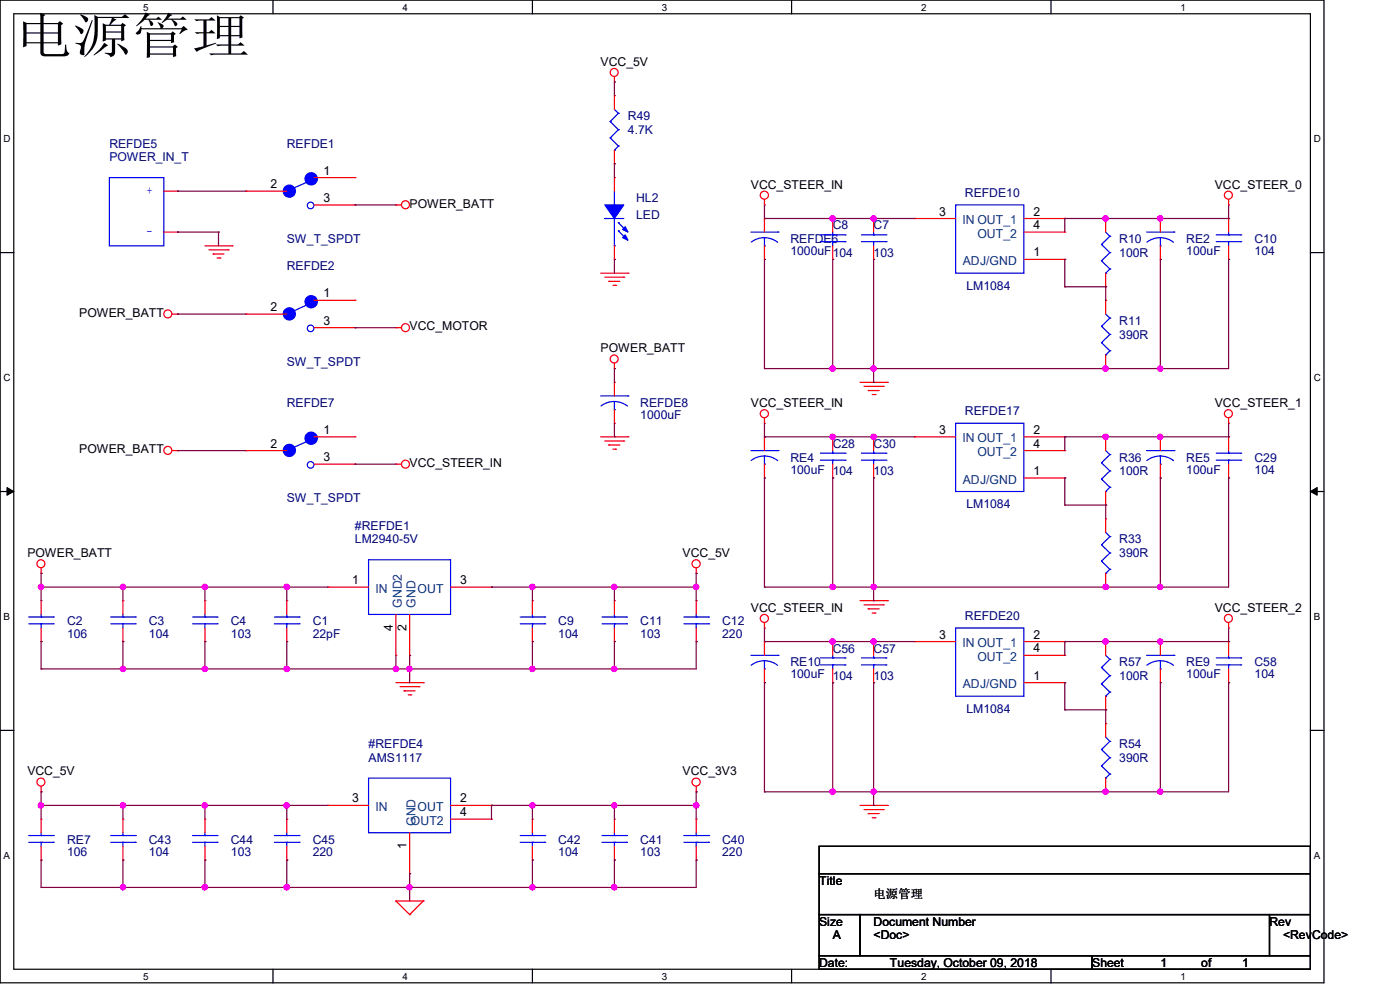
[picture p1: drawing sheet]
<svg xmlns="http://www.w3.org/2000/svg" width="297mm" height="210mm" viewBox="0 0 297 210" stroke-linecap="round" stroke-linejoin="round" font-family="sans-serif">
<path d="M0 0h280.9v208.5h-280.9zM2.9 2.9h275.1v202.7h-275.1z" fill="none" stroke="#000" stroke-width=".25"/>
<g fill="#fff">
<path d="M30.4 .3h1.1v2.4h-1.1z"/>
<path d="M30.4 205.9h1.1v2.3h-1.1z"/>
</g>
<path d="M57.9 0v2.9M57.9 205.6v2.9" fill="none" stroke="#000" stroke-width=".25"/>
<g fill="#fff">
<path d="M85.4 .3h1.1v2.4h-1.1z"/>
<path d="M85.4 205.9h1.1v2.3h-1.1z"/>
</g>
<path d="M112.9 0v2.9M112.9 205.6v2.9" fill="none" stroke="#000" stroke-width=".25"/>
<g fill="#fff">
<path d="M140.4 .3h1.2v2.4h-1.2z"/>
<path d="M140.4 205.9h1.2v2.3h-1.2z"/>
</g>
<path d="M167.9 0v2.9M167.9 205.6v2.9" fill="none" stroke="#000" stroke-width=".25"/>
<g fill="#fff">
<path d="M195.4 .3h1.2v2.4h-1.2z"/>
<path d="M195.4 205.9h1.2v2.3h-1.2z"/>
</g>
<path d="M223 0v2.9M223 205.6v2.9" fill="none" stroke="#000" stroke-width=".25"/>
<g fill="#fff">
<path d="M250.4 .3h1.2v2.4h-1.2z"/>
<path d="M250.4 205.9h1.2v2.3h-1.2z"/>
<path d="M.8 28.2h1.4v2.4h-1.4z"/>
<path d="M278.7 28.2h1.5v2.4h-1.5z"/>
<path d="M.8 78.9h1.4v2.3h-1.4z"/>
<path d="M278.7 78.9h1.5v2.3h-1.5z"/>
</g>
<path d="M0 53.6h2.9M278 53.6h2.9" fill="none" stroke="#000" stroke-width=".25"/>
<g fill="#fff">
<path d="M.8 129.6h1.3v2.3h-1.3z"/>
<path d="M278.7 129.6h1.4v2.3h-1.4z"/>
</g>
<path d="M0 104.3h2.9M278 104.3h2.9" fill="none" stroke="#000" stroke-width=".25"/>
<path d="M1.5 103.4l1.4 .9-1.4 .8zM278 104.3l1.4-.9v1.7z" fill="#000" stroke="#000" stroke-width=".21"/>
<g fill="#fff">
<path d="M.8 180.3h1.3v2.3h-1.3z"/>
<path d="M278.7 180.3h1.4v2.3h-1.4z"/>
</g>
<path d="M0 154.9h2.9M278 154.9h2.9M173.8 179.5h104.2v5.8h-104.2zM173.8 185.3h104.2v8.7h-104.2zM173.8 194h8.7v8.7h-8.7zM182.5 194h86.8v8.7h-86.8zM269.3 194h8.7v8.7h-8.7zM173.8 202.7h57.9v2.9h-57.9zM231.7 202.7h46.3v2.9h-46.3z" fill="none" stroke="#000" stroke-width=".25"/>
<g fill="none" stroke="#f00" stroke-width=".25">
<path d="M130.3 17.4h.1M130.3 16.3v1.1M66.6 37.7h8.7M75.3 37.7h.1M130.3 37.7h.1M130.3 20.3h.1M130.3 34.8h.1M130.3 20.3v2.9M130.3 31.9v2.9M130.3 37.7v2.9M34.8 49.2h2.9M34.8 40.6h2.9"/>
<path d="M37.7 40.6h.1M37.7 49.2h.1M43.5 52.2h5.7M44.3 53h4.1M45.2 53.9h.1M45.2 53.9h2.3M46.1 54.7h.6M46.7 54.7h.1M48.4 53h.1M49.2 52.2h.1M52.2 40.6h.1M52.2 40.6h8.6"/>
<path d="M66.6 43.5h8.7M75.3 43.5h.1M84 43.5h.1M84 43.5h1.2M127.4 58h5.8M128.3 58.8h4M129.2 59.7h.1M129.2 59.7h2.3M130.3 55h.1M130.3 52.2v2.8M132.3 58.8h.1M133.2 58h.1"/>
<path d="M162.2 43.5h.1M162.2 46.4h.1M162.2 55h.1M162.2 42.3v1.2M162.2 46.4v2.8M162.2 52.2v2.8M176.7 46.4h.1M176.7 55h.1M176.7 46.4v2.8M176.7 52.2v2.8M185.3 46.4h.1M185.3 55h.1"/>
<path d="M185.3 46.4v2.8M185.3 52.2v2.8M194 46.4h.1M194 46.4h8.7M217.2 46.4h8.7M217.2 49.2h8.7M217.2 55h8.7M225.9 46.4h.1M225.9 49.2h.1M225.9 55h.1M234.6 46.4h.1M234.6 46.4v2.8"/>
<path d="M234.6 58v2.8M246.2 46.4h.1M246.2 55h.1M246.2 46.4v2.8M246.2 52.2v2.8M260.6 43.5h.1M260.6 46.4h.1M260.6 55h.1M260.6 42.3v1.2M260.6 46.4v2.8M260.6 52.2v2.8M36.5 66.6h1.2"/>
<path d="M37.7 66.6h.1M52.2 66.6h.1M52.2 66.6h8.6M66.6 69.5h8.7M66.6 63.7h8.7M75.3 63.7h.1M75.3 69.5h.1M84 69.5h.1M84 69.5h1.2M130 60.5h.6M130.3 78.2h.1M130.3 77v1.2"/>
<path d="M130.6 60.5h.1M234.6 60.8h.1M234.6 63.7h.1M234.6 78.2h.1M234.6 63.7v2.9M234.6 75.3v2.9M36.5 95.6h1.2M37.7 95.6h.1M52.2 95.6h.1M52.2 95.6h8.6M66.6 98.5h8.7M66.6 92.7h8.7"/>
<path d="M75.3 92.7h.1M75.3 98.5h.1M84 98.5h.1M84 98.5h1.2M127.4 92.7h5.8M128.3 93.6h4M129.2 94.4h.1M129.2 94.4h2.3M130 95.3h.6M130.3 81.1h.1M130.3 89.8h.1M130.3 81.1v2.9"/>
<path d="M130.3 86.9v2.9M130.6 95.3h.1M132.3 93.6h.1M133.2 92.7h.1M162.2 89.8h.1M162.2 92.7h.1M162.2 88.6v1.2M162.2 92.7v2.9M162.2 98.5v2.9M176.7 92.7h.1M176.7 92.7v2.9M176.7 98.5v2.9"/>
<path d="M182.5 81.1h5.8M183.3 82h4.1M184.2 82.8h.1M184.2 82.8h2.3M185 83.7h.6M185.3 92.7h.1M185.3 92.7v2.9M185.3 98.5v2.9M185.6 83.7h.1M187.4 82h.1M188.3 81.1h.1M194 92.7h.1"/>
<path d="M194 92.7h8.7M217.2 95.6h8.7M217.2 92.7h8.7M225.9 92.7h.1M225.9 95.6h.1M234.6 92.7h.1M234.6 92.7v2.9M246.2 92.7h.1M246.2 92.7v2.9M246.2 98.5v2.9M260.6 89.8h.1M260.6 92.7h.1"/>
<path d="M260.6 88.6v1.2M260.6 92.7v2.9M260.6 98.5v2.9M162.2 101.4h.1M176.7 101.4h.1M185.3 101.4h.1M217.2 101.4h8.7M225.9 101.4h.1M234.6 107.1h.1M234.6 110.1h.1M234.6 104.3v2.8M234.6 110.1v2.8"/>
<path d="M246.2 101.4h.1M260.6 101.4h.1M8.7 121.6h.1M8.7 127.4h.1M8.7 136.1h.1M8.7 120.5v1.1M8.7 127.4v2.9M8.7 133.2v2.9M26.1 127.4h.1M26.1 136.1h.1M26.1 127.4v2.9M26.1 133.2v2.9"/>
<path d="M43.5 127.4h.1M43.5 136.1h.1M43.5 127.4v2.9M43.5 133.2v2.9M60.8 127.4h.1M60.8 136.1h.1M60.8 127.4v2.9M60.8 133.2v2.9M69.5 124.5h.1M69.5 124.5h8.7M84 139h.1M84 130.3v8.7"/>
<path d="M86.9 139h.1M86.9 130.3v8.7M95.6 124.5h8.7M104.3 124.5h.1M112.9 127.4h.1M112.9 136.1h.1M112.9 127.4v2.9M112.9 133.2v2.9M130.3 127.4h.1M130.3 136.1h.1M130.3 127.4v2.9M130.3 133.2v2.9"/>
<path d="M147.7 121.6h.1M147.7 127.4h.1M147.7 136.1h.1M147.7 120.5v1.1M147.7 127.4v2.9M147.7 133.2v2.9M162.2 133.2h.1M162.2 136.1h.1M162.2 132.1v1.1M162.2 136.1v2.9M176.7 136.1h.1M176.7 136.1v2.9"/>
<path d="M182.5 127.4h5.8M183.3 128.3h4.1M184.2 129.2h.1M184.2 129.2h2.3M185 130h.6M185.3 136.1h.1M185.3 136.1v2.9M185.6 130h.1M187.4 128.3h.1M188.3 127.4h.1M194 136.1h.1M194 136.1h8.7"/>
<path d="M217.2 136.1h8.7M217.2 139h8.7M225.9 136.1h.1M225.9 139h.1M234.6 136.1h.1M234.6 124.5h.1M234.6 121.6v2.9M234.6 136.1v2.9M246.2 136.1h.1M246.2 136.1v2.9M260.6 133.2h.1M260.6 136.1h.1"/>
<path d="M260.6 132.1v1.1M260.6 136.1v2.9M84 144.8h5.8M84.9 145.7h4M85.7 146.6h.1M85.7 146.6h2.4M86.6 147.4h.6M87.2 147.4h.1M88.9 145.7h.1M89.8 144.8h.1M162.2 144.8h.1M162.2 141.9v2.9"/>
<path d="M176.7 144.8h.1M176.7 141.9v2.9M185.3 144.8h.1M185.3 141.9v2.9M217.2 144.8h8.7M225.9 144.8h.1M234.6 150.6h.1M234.6 153.5h.1M234.6 147.7v2.9M234.6 153.5v2.9M246.2 144.8h.1M246.2 141.9v2.9"/>
<path d="M260.6 144.8h.1M260.6 141.9v2.9M8.7 168h.1M8.7 173.8h.1M8.7 166.8v1.2M8.7 173.8v2.9M8.7 179.5v3M26.1 173.8h.1M26.1 173.8v2.9M26.1 179.5v3M43.5 173.8h.1M43.5 173.8v2.9"/>
<path d="M43.5 179.5v3M60.8 173.8h.1M60.8 173.8v2.9M60.8 179.5v3M69.5 170.9h.1M69.5 170.9h8.7M86.9 176.7v8.6M95.6 170.9h8.7M95.6 173.8h8.7M104.3 170.9h.1M104.3 173.8h.1M112.9 173.8h.1"/>
<path d="M112.9 173.8v2.9M112.9 179.5v3M130.3 173.8h.1M130.3 173.8v2.9M130.3 179.5v3M147.7 168h.1M147.7 173.8h.1M147.7 166.8v1.2M147.7 173.8v2.9M147.7 179.5v3M182.5 170.9h5.8M183.3 171.7h4.1"/>
<path d="M184.2 172.6h.1M184.2 172.6h2.3M185 173.5h.6M185.6 173.5h.1M187.4 171.7h.1M188.3 170.9h.1M234.6 168h.1M234.6 165.1v2.9M8.7 182.5h.1M26.1 182.5h.1M43.5 182.5h.1M60.8 182.5h.1"/>
<path d="M84 191.1h.1M84 191.1h5.8M84 191.1l2.9 2.9M86.9 194h.1M86.9 185.3h.1M89.8 191.1h.1M89.8 191.1l-2.9 2.9M112.9 182.5h.1M130.3 182.5h.1M147.7 182.5h.1"/>
<circle cx="130.3" cy="15.4" r=".85"/>
<circle cx="86" cy="43.4" r=".85"/>
<circle cx="162.2" cy="41.4" r=".86"/>
<circle cx="260.6" cy="41.4" r=".85"/>
<circle cx="35.6" cy="66.6" r=".85"/>
<circle cx="86" cy="69.5" r=".85"/>
<circle cx="130.3" cy="76.2" r=".85"/>
<circle cx="35.6" cy="95.5" r=".85"/>
<circle cx="86" cy="98.5" r=".85"/>
<circle cx="162.2" cy="87.8" r=".86"/>
<circle cx="260.6" cy="87.8" r=".85"/>
<circle cx="8.7" cy="119.6" r=".85"/>
<circle cx="147.7" cy="119.6" r=".86"/>
<circle cx="162.2" cy="131.2" r=".86"/>
<circle cx="260.6" cy="131.2" r=".85"/>
<circle cx="8.7" cy="165.9" r=".85"/>
<circle cx="147.7" cy="165.9" r=".86"/>
</g>
<g fill="none" stroke="#00f" stroke-width=".25">
<path d="M23.2 37.7h11.6v14.5h-11.6zM66.6 38h.1M66.6 38l-5.8 2.6M129.5 25.8h.1M129.5 29.3h.1M129.5 25.8l1.7 1.7M129.5 29.3l1.7 1.7M130.3 31.9h.1M130.3 23.2l.9 .8M131.2 24h.1M131.2 27.5h.1M131.2 31h.1"/>
<path d="M131.2 24l-1.7 1.8M131.2 27.5l-1.7 1.8M131.2 31l-.9 .9M128.3 46.4h.1M128.3 46.4h4M130.3 43.5h.1M130.3 52.2h.1M130.3 40.6v2.9M130.3 46.4v5.8M131.2 47.2h.1M131.2 49h.1M131.2 47.2l1.7 1.8"/>
<path d="M131.2 49l1.7 1.7M159.3 49.2h5.8M162.2 52.2h.1M162.2 50.4l1.5 .3 1.3 .7M162.2 50.4l-1.5 .3-1.3 .7M162.2 50.4v1.8M165.1 49.2h.1M174 51.3h5.3M174 49.8h5.3M176.7 49.8h.1M176.7 51.3h.1M176.7 49.2v.6"/>
<path d="M176.7 51.3v.9M179.3 51.3h.1M179.3 49.8h.1M182.8 51.3h5.2M182.8 49.8h5.2M185.3 49.8h.1M185.3 51.3h.1M185.3 49.2v.6M185.3 51.3v.9M188 51.3h.1M188 49.8h.1M202.7 43.5h14.5v14.5h-14.5z"/>
<path d="M233.7 51.9h.1M233.7 55.3h.1M233.7 51.9l1.8 1.7M233.7 55.3l1.8 1.8M234.6 58h.1M234.6 49.2l.9 .9M235.5 50.1h.1M235.5 53.6h.1M235.5 57.1h.1M235.5 50.1l-1.8 1.8M235.5 53.6l-1.8 1.7M235.5 57.1l-.9 .9"/>
<path d="M243.2 49.2h5.8M246.2 52.2h.1M246.2 50.4l1.4 .3 1.4 .7M246.2 50.4l-1.6 .3-1.3 .7M246.2 50.4v1.8M249 49.2h.1M258 51.3h5.2M258 49.8h5.2M260.6 49.8h.1M260.6 51.3h.1M260.6 49.2v.6M260.6 51.3v.9"/>
<path d="M263.2 51.3h.1M263.2 49.8h.1M66.6 64h.1M66.6 64l-5.8 2.6M233.7 69.2h.1M233.7 72.7h.1M233.7 69.2l1.8 1.8M233.7 72.7l1.8 1.7M234.6 75.3h.1M234.6 66.6l.9 .9M235.5 67.5h.1M235.5 71h.1"/>
<path d="M235.5 74.4h.1M235.5 67.5l-1.8 1.7M235.5 71l-1.8 1.7M235.5 74.4l-.9 .9M66.6 93h.1M66.6 93l-5.8 2.6M127.4 84h5.8M130.3 86.9h.1M130.3 85.2l1.5 .2 1.3 .7M130.3 85.2l-1.5 .2-1.3 .7M130.3 85.2v1.7M133.2 84h.1"/>
<path d="M159.3 95.6h5.8M162.2 98.5h.1M162.2 96.7l1.5 .3 1.3 .7M162.2 96.7l-1.5 .3-1.3 .7M162.2 96.7v1.8M165.1 95.6h.1M174 97.6h5.3M174 96.1h5.3M176.7 96.1h.1M176.7 97.6h.1M176.7 95.6v.5M176.7 97.6v.9"/>
<path d="M179.3 97.6h.1M179.3 96.1h.1M182.8 97.6h5.2M182.8 96.1h5.2M185.3 96.1h.1M185.3 97.6h.1M185.3 95.6v.5M185.3 97.6v.9M188 97.6h.1M188 96.1h.1M202.7 89.8h14.5v14.5h-14.5zM233.7 98.2h.1"/>
<path d="M233.7 98.2l1.8 1.7M234.6 95.6l.9 .8M235.5 96.4h.1M235.5 99.9h.1M235.5 96.4l-1.8 1.8M235.5 99.9l-1.8 1.7M243.2 95.6h5.8M246.2 98.5h.1M246.2 96.7l1.5 .3 1.3 .7M246.2 96.7l-1.6 .3-1.3 .7M246.2 96.7v1.8M249 95.6h.1"/>
<path d="M258 97.6h5.2M258 96.1h5.2M260.6 96.1h.1M260.6 97.6h.1M260.6 95.6v.5M260.6 97.6v.9M263.2 97.6h.1M263.2 96.1h.1M78.2 118.7h17.4v11.6h-17.4zM233.7 101.6h.1M233.7 115.6h.1M233.7 119h.1"/>
<path d="M233.7 101.6l1.8 1.8M233.7 115.6l1.8 1.7M233.7 119l1.8 1.8M234.6 104.3h.1M234.6 112.9l.9 .9M235.5 103.4h.1M235.5 113.8h.1M235.5 117.3h.1M235.5 103.4l-.9 .9M235.5 113.8l-1.8 1.8M235.5 117.3l-1.8 1.7M6.1 132.3h5.2"/>
<path d="M6.1 130.9h5.2M8.7 130.9h.1M8.7 132.3h.1M8.7 130.3v.6M8.7 132.3v.9M11.3 132.3h.1M11.3 130.9h.1M23.5 132.3h5.2M23.5 130.9h5.2M26.1 130.9h.1M26.1 132.3h.1M26.1 130.3v.6"/>
<path d="M26.1 132.3v.9M28.7 132.3h.1M28.7 130.9h.1M40.9 132.3h5.2M40.9 130.9h5.2M43.5 130.9h.1M43.5 132.3h.1M43.5 130.3v.6M43.5 132.3v.9M46.1 132.3h.1M46.1 130.9h.1M58.2 132.3h5.3"/>
<path d="M58.2 130.9h5.3M60.8 130.9h.1M60.8 132.3h.1M60.8 130.3v.6M60.8 132.3v.9M63.5 132.3h.1M63.5 130.9h.1M110.4 132.3h5.2M110.4 130.9h5.2M112.9 130.9h.1M112.9 132.3h.1M112.9 130.3v.6"/>
<path d="M112.9 132.3v.9M115.6 132.3h.1M115.6 130.9h.1M127.7 132.3h5.2M127.7 130.9h5.2M130.3 130.9h.1M130.3 132.3h.1M130.3 130.3v.6M130.3 132.3v.9M132.9 132.3h.1M132.9 130.9h.1M145.1 132.3h5.2"/>
<path d="M145.1 130.9h5.2M147.7 130.9h.1M147.7 132.3h.1M147.7 130.3v.6M147.7 132.3v.9M150.3 132.3h.1M150.3 130.9h.1M159.3 139h5.8M165.1 139h.1M174 139.6h5.3M176.7 139.6h.1M176.7 139v.6"/>
<path d="M179.3 139.6h.1M182.8 139.6h5.2M185.3 139.6h.1M185.3 139v.6M188 139.6h.1M202.7 133.2h14.5v14.5h-14.5zM234.6 121.6h.1M234.6 139l.9 .9M235.5 139.9h.1M235.5 120.8h.1M235.5 139.9l-1.8 1.7M235.5 120.8l-.9 .8"/>
<path d="M243.2 139h5.8M249 139h.1M258 139.6h5.2M260.6 139.6h.1M260.6 139v.6M263.2 139.6h.1M162.2 141.9h.1M162.2 140.2l1.5 .2 1.3 .7M162.2 140.2l-1.5 .2-1.3 .7M162.2 140.2v1.7M174 141.1h5.3M176.7 141.1h.1"/>
<path d="M176.7 141.1v.8M179.3 141.1h.1M182.8 141.1h5.2M185.3 141.1h.1M185.3 141.1v.8M188 141.1h.1M233.7 141.6h.1M233.7 145.1h.1M233.7 159h.1M233.7 141.6l1.8 1.7M233.7 145.1l1.8 1.7M233.7 159l1.8 1.7"/>
<path d="M234.6 147.7h.1M234.6 156.4l.9 .9M235.5 143.3h.1M235.5 146.8h.1M235.5 157.3h.1M235.5 143.3l-1.8 1.8M235.5 146.8l-.9 .9M235.5 157.3l-1.8 1.7M246.2 141.9h.1M246.2 140.2l1.5 .2 1.3 .7M246.2 140.2l-1.6 .2-1.3 .7M246.2 140.2v1.7"/>
<path d="M258 141.1h5.2M260.6 141.1h.1M260.6 141.1v.8M263.2 141.1h.1M6.1 178.7h5.2M6.1 177.2h5.2M8.7 177.2h.1M8.7 178.7h.1M8.7 176.7v.5M8.7 178.7v.8M11.3 178.7h.1M11.3 177.2h.1"/>
<path d="M23.5 178.7h5.2M23.5 177.2h5.2M26.1 177.2h.1M26.1 178.7h.1M26.1 176.7v.5M26.1 178.7v.8M28.7 178.7h.1M28.7 177.2h.1M40.9 178.7h5.2M40.9 177.2h5.2M43.5 177.2h.1M43.5 178.7h.1"/>
<path d="M43.5 176.7v.5M43.5 178.7v.8M46.1 178.7h.1M46.1 177.2h.1M58.2 178.7h5.3M58.2 177.2h5.3M60.8 177.2h.1M60.8 178.7h.1M60.8 176.7v.5M60.8 178.7v.8M63.5 178.7h.1M63.5 177.2h.1"/>
<path d="M78.2 165.1h17.4v11.6h-17.4zM110.4 178.7h5.2M110.4 177.2h5.2M112.9 177.2h.1M112.9 178.7h.1M112.9 176.7v.5M112.9 178.7v.8M115.6 178.7h.1M115.6 177.2h.1M127.7 178.7h5.2M127.7 177.2h5.2M130.3 177.2h.1"/>
<path d="M130.3 178.7h.1M130.3 176.7v.5M130.3 178.7v.8M132.9 178.7h.1M132.9 177.2h.1M145.1 178.7h5.2M145.1 177.2h5.2M147.7 177.2h.1M147.7 178.7h.1M147.7 176.7v.5M147.7 178.7v.8M150.3 178.7h.1"/>
<path d="M150.3 177.2h.1M233.7 162.5h.1M233.7 162.5l1.8 1.7M234.6 165.1h.1M235.5 160.7h.1M235.5 164.2h.1M235.5 160.7l-1.8 1.8M235.5 164.2l-.9 .9"/>
<circle cx="65.9" cy="43.6" r=".7"/>
<circle cx="65.9" cy="69.7" r=".7"/>
<circle cx="65.9" cy="98.6" r=".7"/>
</g>
<g fill="#00f" stroke="#00f" stroke-width=".25">
<path d="M128.3 43.5h4l-2 2.9z" fill-rule="evenodd"/>
<path d="M132.6 49.8l.6 1.2-1.1-.6z" fill-rule="evenodd"/>
<path d="M132.6 48.1l.6 1.1-1.1-.5z" fill-rule="evenodd"/>
</g>
<g fill="#00f" stroke="#00f" stroke-width="1.7">
<circle cx="61.4" cy="66.6" r=".55"/>
<circle cx="66" cy="64" r=".56"/>
<circle cx="61.4" cy="95.5" r=".55"/>
<circle cx="66" cy="93" r=".56"/>
<circle cx="61.4" cy="40.6" r=".55"/>
<circle cx="66" cy="37.9" r=".56"/>
</g>
<g fill="none" stroke="#800040" stroke-width=".25">
<path d="M130.3 17.4h.1M130.3 17.4v2.9M130.3 34.8h.1M130.3 34.8v2.9M37.7 49.2h.1M37.7 40.6h.1M37.7 49.2h8.7M37.7 40.6h14.5M46.4 49.2h.1M46.4 49.2v3M75.3 43.5h.1M75.3 43.5h8.7"/>
<path d="M130.3 55h.1M130.3 55v3M162.2 46.4h.1M162.2 55h.1M162.2 46.4h31.8M162.2 43.5v2.9M162.2 55v23.2M176.7 46.4h.1M176.7 55h.1M176.7 55v23.2M185.3 46.4h.1M185.3 55h.1"/>
<path d="M185.3 55v26.1M225.9 46.4h.1M225.9 55h.1M225.9 46.4h34.7M225.9 46.4v2.8M225.9 55v5.8M234.6 46.4h.1M246.2 46.4h.1M246.2 55h.1M246.2 55v23.2M260.6 55h.1M260.6 46.4h.1"/>
<path d="M260.6 43.5v2.9M260.6 55v23.2h-98.4M37.7 66.6h.1M37.7 66.6h14.5M75.3 69.5h.1M75.3 69.5h8.7M130.3 78.2h.1M130.3 78.2v2.9M162.2 78.2h.1M176.7 78.2h.1M185.3 78.2h.1M225.9 60.8h.1"/>
<path d="M225.9 60.8h8.7M234.6 60.8h.1M234.6 78.2h.1M234.6 60.8v2.9M246.2 78.2h.1M37.7 95.6h.1M37.7 95.6h14.5M75.3 98.5h.1M75.3 98.5h8.7M130.3 92.7h.1M130.3 89.8v2.9M162.2 92.7h.1"/>
<path d="M162.2 89.8v2.9M162.2 92.7h31.8M176.7 92.7h.1M185.3 92.7h.1M185.3 81.1h.1M225.9 92.7h.1M225.9 92.7v2.9M225.9 92.7h34.7M234.6 92.7h.1M246.2 92.7h.1M260.6 92.7h.1M260.6 89.8v2.9"/>
<path d="M162.2 101.4h.1M162.2 101.4v23.1M176.7 101.4h.1M176.7 101.4v23.1M185.3 101.4h.1M185.3 101.4v26M225.9 107.1h.1M225.9 101.4h.1M225.9 101.4v5.7M225.9 107.1h8.7M234.6 107.1h.1M234.6 107.1v3"/>
<path d="M246.2 101.4h.1M246.2 101.4v23.1M260.6 101.4h.1M260.6 101.4v23.1h-98.4M8.7 124.5h.1M8.7 121.6h.1M8.7 136.1h.1M8.7 124.5h60.8M8.7 121.6v5.8M8.7 136.1v5.8M26.1 124.5h.1M26.1 136.1h.1"/>
<path d="M26.1 124.5v2.9M26.1 136.1v5.8M43.5 124.5h.1M43.5 136.1h.1M43.5 124.5v2.9M43.5 136.1v5.8M60.8 124.5h.1M60.8 136.1h.1M60.8 124.5v2.9M60.8 136.1v5.8M84 139v2.9M86.9 139h.1"/>
<path d="M86.9 139v5.8M104.3 124.5h.1M104.3 124.5h43.4M112.9 136.1h.1M112.9 124.5h.1M112.9 124.5v2.9M112.9 136.1v5.8M130.3 136.1h.1M130.3 124.5h.1M130.3 124.5v2.9M130.3 136.1v5.8M147.7 136.1h.1"/>
<path d="M147.7 124.5h.1M147.7 121.6h.1M147.7 136.1v5.8h-139M147.7 121.6v5.8M162.2 124.5h.1M162.2 136.1h.1M162.2 133.2v2.9M162.2 136.1h31.8M176.7 124.5h.1M176.7 136.1h.1M185.3 124.5h.1M185.3 136.1h.1"/>
<path d="M185.3 127.4h.1M225.9 136.1h.1M225.9 136.1v2.9M225.9 136.1h34.7M234.6 124.5h.1M234.6 136.1h.1M246.2 124.5h.1M246.2 136.1h.1M260.6 136.1h.1M260.6 133.2v2.9M8.7 141.9h.1M26.1 141.9h.1"/>
<path d="M43.5 141.9h.1M84 141.9h.1M86.9 141.9h.1M112.9 141.9h.1M130.3 141.9h.1M162.2 144.8h.1M162.2 144.8v23.2M176.7 144.8h.1M176.7 144.8v23.2M185.3 144.8h.1M185.3 144.8v26.1M225.9 144.8h.1"/>
<path d="M225.9 150.6h.1M225.9 144.8v5.8M225.9 150.6h8.7M234.6 150.6h.1M234.6 150.6v2.9M246.2 144.8h.1M246.2 144.8v23.2M260.6 144.8h.1M260.6 144.8v23.2h-98.4M8.7 170.9h.1M8.7 168h.1M8.7 168v5.8"/>
<path d="M8.7 170.9h60.8M26.1 170.9h.1M26.1 170.9v2.9M43.5 170.9h.1M43.5 170.9v2.9M60.8 170.9h.1M60.8 170.9v2.9M104.3 170.9h.1M104.3 170.9h43.4M104.3 170.9v2.9M112.9 170.9h.1M112.9 170.9v2.9"/>
<path d="M130.3 170.9h.1M130.3 170.9v2.9M147.7 170.9h.1M147.7 168h.1M147.7 168v5.8M162.2 168h.1M176.7 168h.1M185.3 168h.1M185.3 170.9h.1M234.6 168h.1M246.2 168h.1M8.7 182.5h.1"/>
<path d="M8.7 188.3h.1M8.7 182.5v5.8M26.1 188.3h.1M26.1 182.5h.1M26.1 182.5v5.8M43.5 188.3h.1M43.5 182.5h.1M43.5 182.5v5.8M60.8 188.3h.1M60.8 182.5h.1M60.8 182.5v5.8M86.9 185.3h.1"/>
<path d="M86.9 188.3h.1M86.9 185.3v5.8M112.9 182.5h.1M112.9 188.3h.1M112.9 182.5v5.8M130.3 182.5h.1M130.3 188.3h.1M130.3 182.5v5.8M147.7 182.5h.1M147.7 182.5v5.8h-139"/>
</g>
<g fill="#f0f" stroke="#f0f" stroke-width=".25">
<circle cx="43.4" cy="124.5" r=".55"/>
<circle cx="26.1" cy="124.5" r=".55"/>
<circle cx="60.8" cy="124.5" r=".56"/>
<circle cx="8.7" cy="124.5" r=".55"/>
<circle cx="43.4" cy="141.9" r=".55"/>
<circle cx="26.1" cy="141.9" r=".55"/>
<circle cx="60.8" cy="141.9" r=".56"/>
<circle cx="84" cy="141.9" r=".55"/>
<circle cx="112.9" cy="141.9" r=".55"/>
<circle cx="86.9" cy="141.9" r=".55"/>
<circle cx="130.3" cy="141.9" r=".55"/>
<circle cx="112.9" cy="124.5" r=".55"/>
<circle cx="147.7" cy="124.5" r=".56"/>
<circle cx="130.3" cy="124.5" r=".55"/>
<circle cx="8.7" cy="170.9" r=".55"/>
<circle cx="60.8" cy="170.9" r=".56"/>
<circle cx="43.4" cy="170.9" r=".55"/>
<circle cx="26.1" cy="170.9" r=".55"/>
<circle cx="26.1" cy="188.2" r=".55"/>
<circle cx="43.4" cy="188.2" r=".55"/>
<circle cx="86.9" cy="188.2" r=".55"/>
<circle cx="60.8" cy="188.2" r=".56"/>
<circle cx="112.9" cy="188.2" r=".55"/>
<circle cx="130.3" cy="188.2" r=".55"/>
<circle cx="147.7" cy="170.9" r=".56"/>
<circle cx="130.3" cy="170.9" r=".55"/>
<circle cx="112.9" cy="170.9" r=".55"/>
<circle cx="185.3" cy="46.3" r=".55"/>
<circle cx="176.6" cy="46.3" r=".56"/>
<circle cx="234.6" cy="46.3" r=".56"/>
<circle cx="246.1" cy="46.3" r=".55"/>
<circle cx="246.1" cy="78.2" r=".55"/>
<circle cx="176.6" cy="78.2" r=".56"/>
<circle cx="234.6" cy="78.2" r=".56"/>
<circle cx="185.3" cy="78.2" r=".55"/>
<circle cx="185.3" cy="92.7" r=".55"/>
<circle cx="176.6" cy="92.7" r=".56"/>
<circle cx="234.6" cy="92.7" r=".56"/>
<circle cx="246.1" cy="92.7" r=".55"/>
<circle cx="246.1" cy="124.5" r=".55"/>
<circle cx="176.6" cy="124.5" r=".56"/>
<circle cx="234.6" cy="124.5" r=".56"/>
<circle cx="185.3" cy="124.5" r=".55"/>
<circle cx="185.3" cy="136.1" r=".55"/>
<circle cx="176.6" cy="136.1" r=".56"/>
<circle cx="246.1" cy="136.1" r=".55"/>
<circle cx="246.1" cy="167.9" r=".55"/>
<circle cx="234.6" cy="136.1" r=".56"/>
<circle cx="185.3" cy="167.9" r=".55"/>
<circle cx="234.6" cy="167.9" r=".56"/>
<circle cx="176.6" cy="167.9" r=".56"/>
</g>
<text font-size="10.4" x="2.9" y="11.2">电源管理</text>
<g font-size="2.6">
<text x="127.4" y="13.9">VCC_5V</text>
<text x="57.4" y="39.9">2</text>
<text x="68.7" y="37">1</text>
<text x="159.3" y="40">VCC_STEER_IN</text>
<text x="257.7" y="40">VCC_STEER_0</text>
<text x="68.7" y="42.8">3</text>
<text x="86.9" y="44.1">POWER_BATT</text>
<text x="199.3" y="45.7">3</text>
<text x="219.2" y="45.7">2</text>
<text x="219.2" y="48.6">4</text>
<text x="219.2" y="54.4">1</text>
<text x="57.4" y="66">2</text>
<text x="68.7" y="63.1">1</text>
<text x="16.8" y="67.2">POWER_BATT</text>
<text x="68.7" y="68.9">3</text>
<text x="86.9" y="70.1">VCC_MOTOR</text>
<text x="127.4" y="74.8">POWER_BATT</text>
<text x="159.3" y="86.3">VCC_STEER_IN</text>
<text x="257.7" y="86.3">VCC_STEER_1</text>
<text x="57.4" y="95">2</text>
<text x="68.7" y="92">1</text>
<text x="199.3" y="92">3</text>
<text x="219.2" y="92">2</text>
<text x="219.2" y="95">4</text>
<text x="16.8" y="96.2">POWER_BATT</text>
<text x="68.7" y="97.8">3</text>
<text x="86.9" y="99.1">VCC_STEER_IN</text>
<text x="219.2" y="100.8">1</text>
<text x="5.8" y="118.2">POWER_BATT</text>
<text x="144.8" y="118.2">VCC_5V</text>
<text x="74.7" y="123.9">1</text>
<text x="97.6" y="123.9">3</text>
<text x="159.3" y="129.8">VCC_STEER_IN</text>
<text x="257.7" y="129.8">VCC_STEER_2</text>
<text x="83.4" y="133.8" transform="rotate(-90 83.4 133.8)">4</text>
<text x="86.3" y="133.8" transform="rotate(-90 86.3 133.8)">2</text>
<text x="199.3" y="135.5">3</text>
<text x="219.2" y="135.5">2</text>
<text x="219.2" y="138.4">4</text>
<text x="219.2" y="144.2">1</text>
<text x="5.8" y="164.5">VCC_5V</text>
<text x="144.8" y="164.5">VCC_3V3</text>
<text x="74.7" y="170.2">3</text>
<text x="97.6" y="170.2">2</text>
<text x="97.6" y="173.1">4</text>
<text x="86.3" y="180.1" transform="rotate(-90 86.3 180.1)">1</text>
<text x="173.8" y="187.7">Title</text>
<text x="185.3" y="190.6">电源管理</text>
<text x="173.8" y="196.3">Size</text>
<text x="185.3" y="196.3">Document Number</text>
<text x="269.3" y="196.3">Rev</text>
<text x="176.7" y="199.3">A</text>
<text x="185.3" y="199.3">&lt;Doc&gt;</text>
<text x="272.2" y="199.3">&lt;RevCode&gt;</text>
<text x="173.8" y="205.1">Date:</text>
<text x="188.8" y="205.1">Tuesday, October 09, 2018</text>
<text x="231.7" y="205.1">Sheet</text>
<text x="246.2" y="205.1">1</text>
<text x="254.8" y="205.1">of</text>
<text x="263.5" y="205.1">1</text>
</g>
<g font-size="2.6" fill="#000080">
<text x="133.2" y="25.5">R49</text>
<text x="133.2" y="28.4">4.7K</text>
<text x="23.2" y="31.3">REFDE5</text>
<text x="23.2" y="34.2">POWER_IN_T</text>
<text x="60.8" y="31.3">REFDE1</text>
<text x="204.7" y="41.7">REFDE10</text>
<text x="135" y="42.9">HL2</text>
<text x="135" y="46.4">LED</text>
<text x="60.8" y="51.6">SW_T_SPDT</text>
<text x="167.7" y="51.6">REFDE6</text>
<text x="176.7" y="48.7">C8</text>
<text x="185.3" y="48.7">C7</text>
<text x="237.4" y="51.6">R10</text>
<text x="251.7" y="51.6">RE2</text>
<text x="266.1" y="51.6">C10</text>
<text x="60.8" y="57.4">REFDE2</text>
<text x="167.7" y="54.2">1000uF104</text>
<text x="185.3" y="54.5">103</text>
<text x="237.4" y="54.5">100R</text>
<text x="251.7" y="54.2">100uF</text>
<text x="266.1" y="54.2">104</text>
<text x="205" y="61.4">LM1084</text>
<text x="237.4" y="69">R11</text>
<text x="237.4" y="71.8">390R</text>
<text x="60.8" y="77.6">SW_T_SPDT</text>
<text x="60.8" y="86.3">REFDE7</text>
<text x="135.8" y="86.3">REFDE8</text>
<text x="135.8" y="88.9">1000uF</text>
<text x="204.7" y="88.1">REFDE17</text>
<text x="176.7" y="95">C28</text>
<text x="185.3" y="95">C30</text>
<text x="167.7" y="97.9">RE4</text>
<text x="167.7" y="100.5">100uF 104</text>
<text x="185.3" y="100.8">103</text>
<text x="237.4" y="97.9">R36</text>
<text x="237.4" y="100.8">100R</text>
<text x="251.7" y="97.9">RE5</text>
<text x="251.7" y="100.5">100uF</text>
<text x="266.1" y="97.9">C29</text>
<text x="266.1" y="100.5">104</text>
<text x="60.8" y="106.6">SW_T_SPDT</text>
<text x="205" y="107.7">LM1084</text>
<text x="75.3" y="112.4">#REFDE1</text>
<text x="75.3" y="115.3">LM2940-5V</text>
<text x="237.4" y="115.3">R33</text>
<text x="237.4" y="118.2">390R</text>
<text x="204.7" y="131.5">REFDE20</text>
<text x="14.2" y="132.7">C2</text>
<text x="14.2" y="135.3">106</text>
<text x="31.6" y="132.7">C3</text>
<text x="31.6" y="135.3">104</text>
<text x="49" y="132.7">C4</text>
<text x="49" y="135.3">103</text>
<text x="66.3" y="132.7">C1</text>
<text x="66.3" y="135.3">22pF</text>
<text x="118.4" y="132.7">C9</text>
<text x="118.4" y="135.3">104</text>
<text x="135.8" y="132.7">C11</text>
<text x="135.8" y="135.3">103</text>
<text x="153.2" y="132.7">C12</text>
<text x="153.2" y="135.3">220</text>
<text x="167.7" y="141.4">RE10</text>
<text x="167.7" y="143.9">100uF 104</text>
<text x="176.7" y="138.4">C56</text>
<text x="185.3" y="138.4">C57</text>
<text x="237.4" y="141.4">R57</text>
<text x="251.7" y="141.4">RE9</text>
<text x="251.7" y="143.9">100uF</text>
<text x="266.1" y="141.4">C58</text>
<text x="266.1" y="143.9">104</text>
<text x="185.3" y="144.2">103</text>
<text x="237.4" y="144.2">100R</text>
<text x="205" y="151.2">LM1084</text>
<text x="78.2" y="158.7">#REFDE4</text>
<text x="78.2" y="161.6">AMS1117</text>
<text x="237.4" y="158.7">R54</text>
<text x="237.4" y="161.6">390R</text>
<text x="14.2" y="179">RE7</text>
<text x="31.6" y="179">C43</text>
<text x="49" y="179">C44</text>
<text x="66.3" y="179">C45</text>
<text x="118.4" y="179">C42</text>
<text x="135.8" y="179">C41</text>
<text x="153.2" y="179">C40</text>
<text x="14.2" y="181.6">106</text>
<text x="31.6" y="181.6">104</text>
<text x="49" y="181.6">103</text>
<text x="66.3" y="181.6">220</text>
<text x="118.4" y="181.6">104</text>
<text x="135.8" y="181.6">103</text>
<text x="153.2" y="181.6">220</text>
</g>
<g font-size="2.6" fill="#00f">
<text x="31" y="41.2">+</text>
<text x="31" y="49.9">-</text>
</g>
<g font-size="2.6" fill="#004080">
<text x="204.2" y="47.5">IN OUT_1</text>
<text x="207.3" y="50.4">OUT_2</text>
<text x="204.3" y="56.2">ADJ/GND</text>
<text x="204.2" y="93.9">IN OUT_1</text>
<text x="207.3" y="96.8">OUT_2</text>
<text x="204.3" y="102.6">ADJ/GND</text>
<text x="79.6" y="125.7">IN</text>
<text x="88.6" y="125.7">OUT</text>
<text x="85.2" y="128.9" transform="rotate(-90 85.2 128.9)">GND2</text>
<text x="88.1" y="128.9" transform="rotate(-90 88.1 128.9)">GND</text>
<text x="204.2" y="137.3">IN OUT_1</text>
<text x="207.3" y="140.2">OUT_2</text>
<text x="204.3" y="146">ADJ/GND</text>
<text x="79.6" y="172">IN</text>
<text x="88.6" y="172">OUT</text>
<text x="87.2" y="175">OUT2</text>
<text x="88.1" y="175.2" transform="rotate(-90 88.1 175.2)">GND</text>
</g>
<g font-size="2.1">
<text x="30.4" y="2.2">5</text>
<text x="85.4" y="2.2">4</text>
<text x="140.4" y="2.2">3</text>
<text x="195.4" y="2.2">2</text>
<text x="250.4" y="2.2">1</text>
<text x=".8" y="30.1">D</text>
<text x="278.7" y="30.1">D</text>
<text x=".8" y="80.8">C</text>
<text x="278.7" y="80.8">C</text>
<text x=".8" y="131.5">B</text>
<text x="278.7" y="131.5">B</text>
<text x=".8" y="182.2">A</text>
<text x="278.7" y="182.2">A</text>
<text x="30.4" y="207.8">5</text>
<text x="85.4" y="207.8">4</text>
<text x="140.4" y="207.8">3</text>
<text x="195.4" y="207.8">2</text>
<text x="250.4" y="207.8">1</text>
</g>
</svg>
